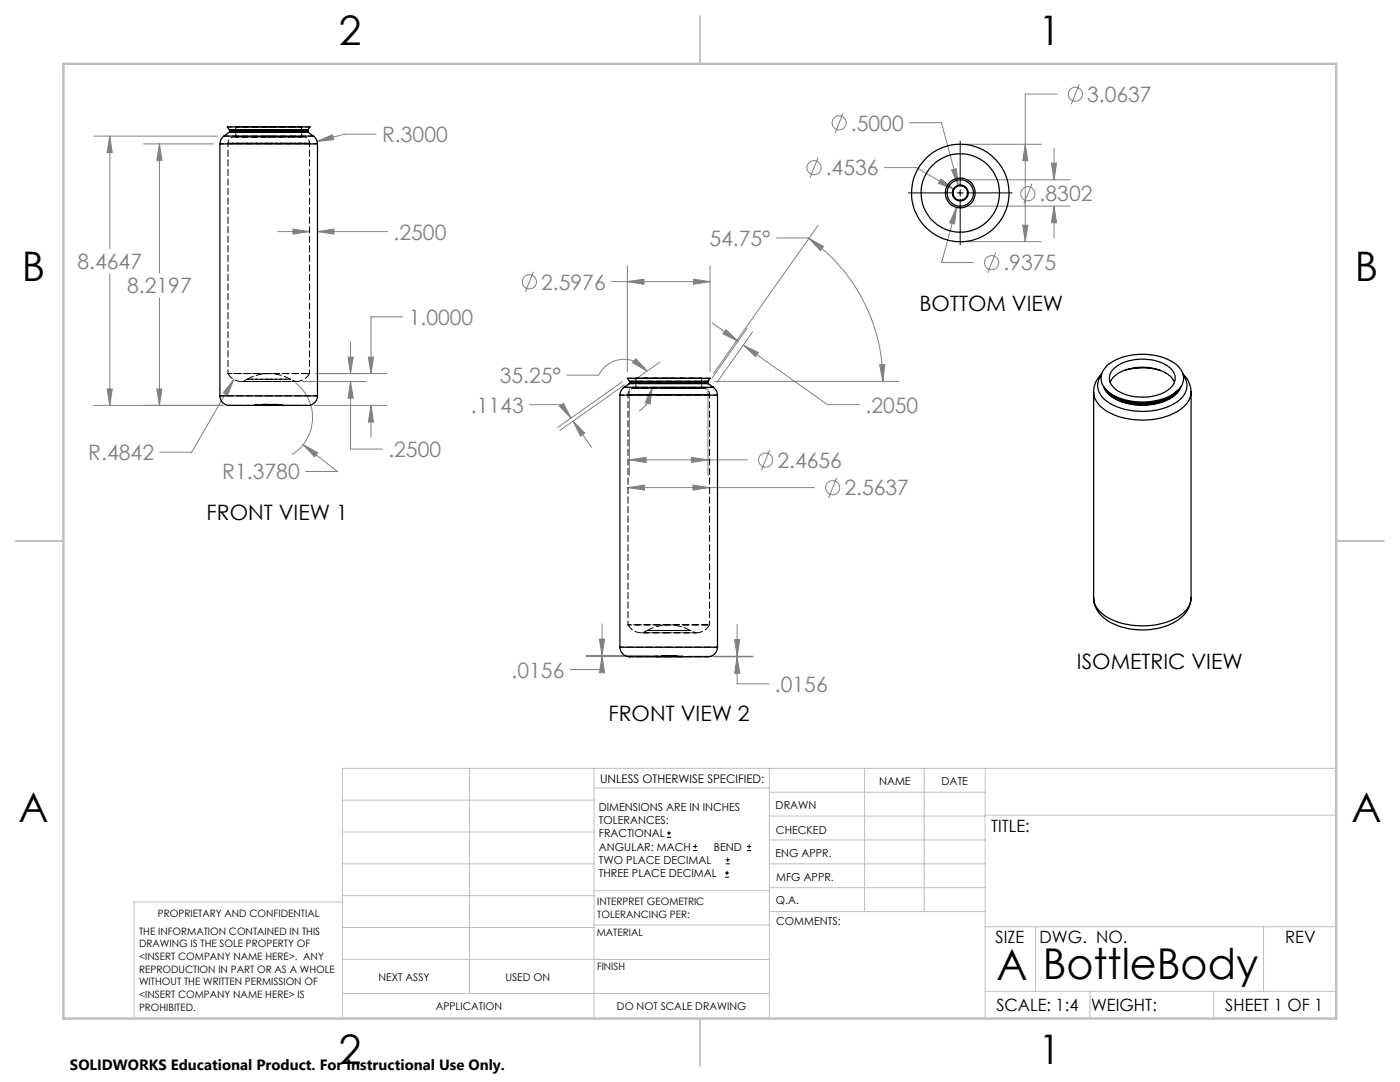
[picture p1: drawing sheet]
<svg xmlns="http://www.w3.org/2000/svg" width="279mm" height="216mm" viewBox="0 0 279 216" stroke-linecap="round" stroke-linejoin="round" font-family="sans-serif">
<g fill="none" stroke="#808080" stroke-width=".2">
<path d="M211 18.8h-6.4v29.4M215.4 16.8l-1.6 4M18.7 27.2h24.7M21.9 27.2l.5 3.2h-1zM21.9 27.2v22.4M28.6 28.7h14M31.8 28.7v25.7M31.8 28.7l.5 3.3h-1zM63.3 28.2l3.1-1.3 .2 1zM75.1 26.8h-6.4l-5.4 1.4M163.3 31.4l-1.7 4.1M168.3 22.5l-1.6 4"/>
<path d="M176.5 33.4h6.4l7.5 4.4M181.5 24.5h6.4l3.3 12.5M187.8 35.7l2.6 2.1-3.1-1.2zM189.9 33.9l1-.2 .3 3.3zM192.9 35.9h20.6M192.9 28.8h14.9M204.6 28.8l.5 3.3h-1zM206 36.7l-1.7 4M209.8 32.6h1.1l-.5 3.3zM210.4 29.5v6.4M21.9 54.7v26.2M31.8 59.5v21.4"/>
<path d="M55.4 46.2h6.4M58.5 45.7l3.3 .5-3.3 .5zM63.4 46.2l3.2-.5v1zM63.4 46.2h14M106.5 54.2l-1.7 4M122.1 56.2h19.6M125.2 56.2l3.3-.5v1zM125.2 53v21.2M138.4 55.7l3.3 .5-3.3 .5zM141.7 53v21.2M155 47.5l6.4 .1M161.4 47.6l3 1.6-.7 .8z"/>
<path d="M161.4 47.6a35.1 35.1 0 0 1 14.8 28.5M163.3 45l-20.8 29.4M190.9 41.4l-3 11h6.4M190.9 41.4l-.4 3.3-1-.3zM192.9 41.1h20.6M192.9 48.2h14.9M198.7 50.4l-1.6 4M204.1 44.9h1l-.5 3.3zM210.4 41.1v6.4M210.4 41.1l.5 3.3h-1.1zM21.4 77.6h1l-.5 3.3zM31.3 77.6h1l-.5 3.3z"/>
<path d="M46.6 75.7l-1.2 3.1-.8-.4zM46.6 75.7l-8.4 14.5h-6.3M59 76.4a8.7 8.7 0 0 1-.8 14.3M60.3 76.1h12.8M63 74.5h14.2M69.5 71.3h1l-.5 3.2zM70 76.1l.5 3.3h-1zM70 76.1v13.5h6.3M70 68.2v6.3M73.5 71.3h1l-.5 3.2zM80.4 63.2h-6.4v11.3M124.2 76.2l-12.9 9.1"/>
<path d="M124.6 76.8l-12.8 9.1M125.6 77.4v17.5M126.9 71.6l2.2 2.4-2.9-1.6zM129.1 74a5.6 5.6 0 0 0-9.6 .9h-6.4M130.1 77.3l-.3 3.3-1-.2zM130.1 77.3a5.8 5.8 0 0 1-2.5 4.7M131.7 72.2l-5.1 3.6M141.3 77.4v17.5M142.1 64.4l5.2 3.7M142.6 76.1h36.8M144.9 65.8l2.4 2.3-3-1.5zM148.3 68.9l16.9 11.9h6.3"/>
<path d="M148.3 68.9l3 1.4-.6 .9zM149.1 65.5l-7 10M150.2 66.3l-7.1 10M175.5 72.8l1.1-.1-.4 3.4zM18.7 80.9h25.8M60.5 88.7l6.8 5.4h-6.3M60.5 88.7l2.9 1.6-.6 .9zM62.7 80.9h14.5M74 80.9v6.3M74 80.9l.5 3.3h-1zM105.7 80.8h6.3l1.9 2.6M111.6 81l.9-.5 1.4 2.9z"/>
<path d="M114.4 84l3.6 5.2M114.4 84l2.3 2.4-.8 .6zM125.3 97.3h37.2M125.3 97.3l3.3-.5v1zM125.6 91.8h23.6M125.6 91.8l3.3-.5v1zM138 91.3l3.3 .5-3.3 .5zM138.3 96.8l3.3 .5-3.3 .5zM153.6 89.8l-1.6 4M167 95.3l-1.6 4M117 131h12.5M117 130.8h13.7"/>
<path d="M119.6 127.5h1l-.4 3.3zM120.2 131v2.6h-6.4M120.2 124.5v6.3M120.2 131l.4 3.2h-1zM137.4 131h12.9M142.6 131.1h7.7M146.6 127.6h1l-.5 3.4zM147.1 131.1v5.4h6.4M147.1 124.6v6.4M147.1 131.1l.5 3.2h-1z"/>
<circle cx="214.6" cy="18.8" r="1.4"/>
<circle cx="162.5" cy="33.5" r="1.41"/>
<circle cx="167.5" cy="24.5" r="1.41"/>
<circle cx="205.1" cy="38.7" r="1.41"/>
<circle cx="105.7" cy="56.2" r="1.41"/>
<circle cx="197.9" cy="52.4" r="1.41"/>
<circle cx="152.8" cy="91.8" r="1.41"/>
<circle cx="166.2" cy="97.3" r="1.41"/>
</g>
<g fill="none" stroke="#000" stroke-width=".2">
<path d="M181.3 38.5h9.1M191 38.5h1.3M191.6 28.2v9M191.6 37.9v1.2M191.6 39.8v9.1M192.9 38.5h9.1M133.1 167.1h.8M133.1 166.2h.8M133.5 165.8v.9M138.3 169.7h.8M138.3 168.9h.8M138.7 168.5v.8"/>
<path d="M144.7 175h.8M144.7 174.2h.8M144.8 172.4h.9M144.8 171.6h.9M145.1 173.8v.8M145.2 171.1v.9M149.1 169.7h.8M149.1 168.9h.8M149.5 168.5v.8"/>
</g>
<g fill="none" stroke="#c0c0c0" stroke-width=".2">
<path d="M68.3 159.7h50.3M93.7 153.3v44.9M118.6 153.3v49.9M118.6 157.2h34.9M153.5 153.3v49.9M153.5 158.1h43.1M172.5 153.3v28.6M184.4 153.3v28.6M196.6 153.3v49.9M266.7 153.3h-198.4v49.9M68.3 178.7h50.3M68.3 172.4h50.3"/>
<path d="M68.3 166h50.3M68.3 180h-41.6v23.2M118.6 177.7h35M153.5 167.6h43.1M153.5 162.8h43.1M153.5 172.4h43.1M153.5 177.1h43.1M196.6 162.7h70.1M68.3 198.2h85.2M68.3 191.4l85.2 .1M68.3 185.1h50.3M118.6 184.6h35"/>
<path d="M153.6 181.9h43M196.6 197.8h70.1M196.6 184.9h70.1M206.7 184.9v12.9M217.5 197.8v5.4M242.2 197.8v5.4M252.2 184.9v12.9"/>
</g>
<path d="M139.7 3.2v9.5M3.1 107.9h9.6M266.7 107.9h9.5M139.7 203.2v9.6" fill="none" stroke="#c0c0c0" stroke-width=".25"/>
<path d="M12.7 12.7h254v190.5h-254z" fill="none" stroke="#c0c0c0" stroke-width=".5"/>
<path d="M21.4 77.6h1l-.5 3.3zM21.9 27.2l.5 3.2h-1zM31.8 28.7l.5 3.3h-1zM31.3 77.6h1l-.5 3.3zM73.5 71.3h1l-.5 3.2zM74 80.9l.5 3.3h-1zM69.5 71.3h1l-.5 3.2zM70 76.1l.5 3.3h-1zM60.5 88.7l2.3 2.5 .6-.9zM46.6 75.7l-2 2.7 .8 .4zM58.5 45.7l3.3 .5-3.3 .5zM63.4 46.2l3.2-.5v1zM63.3 28.2l3.3-.3-.2-1zM190.9 41.4l-1.4 3 1 .3zM209.8 32.6h1.1l-.5 3.3zM210.4 41.1l.5 3.3h-1.1zM189.9 33.9l1.3 3.1-.3-3.3zM187.8 35.7l-.5 .9 3.1 1.2zM204.6 28.8l.5 3.3h-1zM204.1 44.9h1l-.5 3.3zM138.4 55.7l3.3 .5-3.3 .5zM125.2 56.2l3.3-.5v1zM138 91.3l3.3 .5-3.3 .5zM125.6 91.8l3.3-.5v1zM120.2 131l.4 3.2h-1zM119.6 127.5h1l-.4 3.3zM146.6 127.6h1l-.5 3.4zM147.1 131.1l.5 3.2h-1zM125.3 97.3l3.3-.5v1zM138.3 96.8l3.3 .5-3.3 .5zM130.1 77.3l-.3 3.3-1-.2zM126.9 71.6l2.2 2.4-2.9-1.6zM175.5 72.8l1.1-.1-.4 3.4zM161.4 47.6l3 1.6-.7 .8zM148.3 68.9l3 1.4-.6 .9zM144.9 65.8l2.4 2.3-3-1.5zM111.6 81l.9-.5 1.4 2.9zM114.4 84l2.3 2.4-.8 .6z" fill="#808080"/>
<g fill="none" stroke="#000" stroke-width=".25">
<path d="M43.9 28.7h19.5M43.9 28.7v50.3M44.7 27.2a1.85 1.85 0 0 0-.8 1.5M44.7 27.2h17.8M45.8 26.4h15.7M45.8 26.4l-1.1 .8M45.8 25.9v.1M45.8 25.9l-.4-.6h16.5l-.4 .6M45.8 25.9h15.7M45.8 26.3v.1M45.8 26.3h15.6M45.8 26h15.6"/>
<path d="M45.8 26v.3M61.4 26.3l.1 .1M61.4 26v.3M61.5 25.9l-.1 .1M61.5 26.4l1 .8M62.5 27.2a1.85 1.85 0 0 1 .9 1.5M63.4 28.7v50.3M43.9 79a2.09 2.09 0 0 0 2.6 1.9h14a2.26 2.26 0 0 0 2.9-1.9M43.9 79h19.5M123.7 78.8h19.5M123.7 78.8v50.4M124.5 77.3a1.85 1.85 0 0 0-.8 1.5"/>
<path d="M124.5 77.3h17.9M125.6 76.6h15.7M125.6 76.6l-1.1 .7M125.6 76.1l.1 .1M125.6 76.1l-.4-.6h16.5l-.4 .6M125.6 76.1h15.7M125.7 76.4l-.1 .2M125.7 76.4h15.6M125.7 76.2h15.6M125.7 76.2v.2M141.3 76.4v.2M141.3 76.2v.2"/>
<path d="M141.3 76.1v.1M141.3 76.6l1.1 .7M142.4 77.3a1.85 1.85 0 0 1 .8 1.5M143.2 78.8v50.4M218.3 78.2a5.2 5.2 0 0 0 3.5 4.4 15 15 0 0 0 13.8-.9 4.5 4.5 0 0 0 2.1-3.5M218.3 78.2v41.1M219.8 74.9a3.5 3.5 0 0 0 1.1 5.1 13.4 13.4 0 0 0 14.3 0 3.5 3.5 0 0 0 .9-5.1M219.9 74.6a4.8 4.8 0 0 0-1.6 3.6M220.2 77.1a6 6 0 0 0 4.9 3.4 11.4 11.4 0 0 0 9.6-1.8l.5-.6 .5-1M220.4 77.4a7.5 7.5 0 0 0 6.4 3.3 10.4 10.4 0 0 0 7.8-2.1l.9-1.2M220.8 77.8a10 10 0 0 0 8.5 2.6 8.9 8.9 0 0 0 5.8-2.6M220.9 77.9a9.9 9.9 0 0 0 8.7 2.5 8.4 8.4 0 0 0 5.5-2.5"/>
<path d="M220.9 73a12.2 12.2 0 0 1 12-1.4 4.7 4.7 0 0 1 3.3 3.9 4.4 4.4 0 0 1-2.9 3.6 12.7 12.7 0 0 1-12.1-.9 3.2 3.2 0 0 1-.3-5.2zM221.5 76.3a5.7 5.7 0 0 1 4.8-2.9 8.9 8.9 0 0 1 7.6 2l.5 .9M222.2 73.6a9.4 9.4 0 0 1 8.7-1.5 4.5 4.5 0 0 1 3.6 3.1 3.5 3.5 0 0 1-2.5 3.3 10 10 0 0 1-9.6-1.1 2.49 2.49 0 0 1-.2-3.8zM224.4 73.9a13.9 13.9 0 0 1 7.1 0M236.1 74.6a5.4 5.4 0 0 1 1.6 3.6M237.7 78.2v41.1M218.3 119.3a6.1 6.1 0 0 0 4.3 5.3 13.4 13.4 0 0 0 13.2-1.4 5.3 5.3 0 0 0 1.9-3.9M218.3 119.3a5.2 5.2 0 0 0 3.5 4.3 15 15 0 0 0 13.8-.8 4.5 4.5 0 0 0 2.1-3.5M123.7 129.2a2.26 2.26 0 0 0 2.9 1.9h11.4a13.1 13.1 0 0 0 4.1-.3l.9-.8 .2-.8M123.7 129.2h19.5"/>
<circle cx="191.6" cy="38.5" r="7.8"/>
<circle cx="191.6" cy="38.5" r="9.7"/>
<circle cx="191.6" cy="38.5" r="1.44"/>
<circle cx="191.6" cy="38.5" r="2.98"/>
<circle cx="191.7" cy="38.5" r="2.64"/>
<circle cx="191.7" cy="38.5" r="1.58"/>
</g>
<g fill="none" stroke="#000" stroke-width=".2" stroke-dasharray="1.3 .6" stroke-dashoffset=".5">
<path d="M43.9 28.7h9.7M45.5 28.6v45.9M45.8 26.4h7.8M45.8 26h7.8M53.6 28.7h9.8M53.6 26.4h7.9M53.6 26.3h-7.8M53.6 26h7.8M61.4 26.3h-7.8M43.9 79h9.7M53.1 74.5h8.7h-16.3h7.6M53.6 79h9.8"/>
<path d="M61.8 74.5v-45.9M123.7 78.8h9.8M125.3 78.7v46M125.6 76.5h7.9M125.7 76.1h7.8M133.5 78.8h9.7M133.5 76.5h7.8M133.5 76.4h-7.8M133.5 76.1h7.8M141.3 76.4h-7.8M45.8 80.9h7.8M53.6 80.9h7.9"/>
<path d="M123.7 129.1h9.8M125.6 131h7.9M132.9 124.7h8.7h-16.3h7.6M133.5 131h7.8M133.5 129.1h9.7M141.6 124.7v-46"/>
</g>
<path d="M45.4 25.3h8.2M53.6 25.3h8.3M62.6 27.1h-17.9M125.2 75.5h8.3M133.5 75.5h8.2M142.4 77.3h-17.9M53.6 80.8h1.6h-3.1h1.5M133.5 130.9h1.6h-3.2h1.6" fill="none" stroke="#000" stroke-width=".2" stroke-dasharray="1.3 .6" stroke-dashoffset=".3"/>
<g fill="none" stroke="#000" stroke-width=".2" stroke-dasharray="1.3 .6" stroke-dashoffset=".6">
<path d="M46.8 27.3a1.27 1.27 0 0 0-1.3 1.3M47.1 25.3v2M53.6 28.6h8.2h-16.3h8.1M60.2 27.3v-2M61.8 28.6a1.27 1.27 0 0 0-1.3-1.3M49.3 75.7l-1.1 .4M53.6 75.7h4.4h-8.7h4.3M59.1 76.1l-1.1-.4M126.6 77.5a1.27 1.27 0 0 0-1.3 1.2M126.9 75.5v2M133.5 78.7h8.1h-16.3h8.2M140 77.5v-2"/>
<path d="M141.6 78.7a1.27 1.27 0 0 0-1.3-1.2M53.4 80.7h1.7h-2.9h1.2M129.2 125.8l-1.2 .5M133.2 130.8h1.7h-2.9h1.2M133.5 125.8h4.3h-8.6h4.3M138.9 126.3l-1.1-.5"/>
</g>
<path d="M53.1 27.3h7.4h-13.7h6.3M53.2 76.1h5.9h-10.9h5M132.9 77.5h7.4h-13.7h6.3M133 126.3h5.9h-10.9h5" fill="none" stroke="#000" stroke-width=".2" stroke-dasharray="1.3 .6" stroke-dashoffset=".2"/>
<path d="M53.6 27.3h6.6h-13.1h6.5M53.6 25.3h6.6h-13.1h6.5M45.5 74.5a3.1 3.1 0 0 0 2.7 1.6M58 75.7a8.8 8.8 0 0 0-8.7 0M59.1 76.1a3.1 3.1 0 0 0 2.7-1.6M133.5 77.5h6.5h-13.1h6.6M133.5 75.5h6.5h-13.1h6.6M125.3 124.7a3.1 3.1 0 0 0 2.7 1.6M137.8 125.8a8.8 8.8 0 0 0-8.6 0M138.9 126.3a3.1 3.1 0 0 0 2.7-1.6" fill="none" stroke="#000" stroke-width=".2" stroke-dasharray="1.3 .6" stroke-dashoffset="-.1"/>
<path d="M53.3 80.8h3h-5.3h2.3M133.1 130.9h3h-5.3h2.3" fill="none" stroke="#000" stroke-width=".2" stroke-dasharray="1.3 .6" stroke-dashoffset=".1"/>
<path d="M61.5 25.9h-15.7M141.3 76.1h-15.7M53.6 80.9h3h-5.9h2.9M133.5 131h2.9h-5.9h3" fill="none" stroke="#000" stroke-width=".2" stroke-dasharray="1.3 .6" stroke-dashoffset=".4"/>
<path d="M51 80.8l-.3 .1M52.2 80.7l-.1 .1M55.2 80.8l-.1-.1M56.6 80.9l-.3-.1M130.8 130.9l-.3 .1M132 130.8l-.1 .1M135.1 130.9l-.2-.1M136.4 131l-.3-.1" fill="none" stroke="#000" stroke-width=".2" stroke-dasharray="1.3 .6"/>
<g font-size="8.5">
<text x="198.9" y="195.5">A</text>
<text x="208.1" y="195.4">BottleBody</text>
</g>
<g font-size="8.1">
<text x="67.6" y="8.9">2</text>
<text x="207.3" y="8.9">1</text>
<text x="4.4" y="56.2">B</text>
<text x="270.4" y="56.2">B</text>
<text x="3.7" y="164.1">A</text>
<text x="269.7" y="164.1">A</text>
<text x="67.6" y="212.4">2</text>
<text x="207.3" y="212.4">1</text>
</g>
<g font-size="4.2" fill="#808080">
<text x="216.9" y="20.3">3.0637</text>
<text x="76.3" y="28.3">R.3000</text>
<text x="169.8" y="26">.5000</text>
<text x="164.8" y="35">.4536</text>
<text x="207.5" y="40.2">.8302</text>
<text x="78.5" y="47.8">.2500</text>
<text x="15.5" y="53.7">8.4647</text>
<text x="141.6" y="49.1">54.75°</text>
<text x="200.2" y="54">.9375</text>
<text x="25.4" y="58.5">8.2197</text>
<text x="108" y="57.8">2.5976</text>
<text x="81.6" y="64.8">1.0000</text>
<text x="99.7" y="76.4">35.25°</text>
<text x="94" y="82.3">.1143</text>
<text x="172.7" y="82.3">.2050</text>
<text x="17.6" y="91.8">R.4842</text>
<text x="44.4" y="95.7">R1.3780</text>
<text x="77.5" y="91.2">.2500</text>
<text x="155.1" y="93.3">2.4656</text>
<text x="168.5" y="98.9">2.5637</text>
<text x="102.1" y="135.2">.0156</text>
<text x="154.7" y="138">.0156</text>
</g>
<g font-size="4.2">
<text x="183.5" y="62.1">BOTTOM VIEW</text>
<text x="41.2" y="103.8">FRONT VIEW 1</text>
<text x="214.9" y="133.5">ISOMETRIC VIEW</text>
<text x="121.4" y="144">FRONT VIEW 2</text>
</g>
<g font-size="3.4">
<text x="197.8" y="166">TITLE:</text>
<text x="198.7" y="188.1">SIZE</text>
<text x="207.5" y="188.1">DWG. NO.</text>
<text x="256.5" y="188.2">REV</text>
<text x="198.8" y="201.7">SCALE: 1:4</text>
<text x="217.7" y="201.8">WEIGHT:</text>
<text x="244.5" y="201.7">SHEET 1 OF 1</text>
</g>
<text font-size="3" x="14" y="213.5">SOLIDWORKS Educational Product. For Instructional Use Only.</text>
<text font-size="2.4" x="119.8" y="156.2">UNLESS OTHERWISE SPECIFIED:</text>
<g font-size="2.2">
<text x="119.5" y="161.8">DIMENSIONS ARE IN INCHES</text>
<text x="154.8" y="161.4">DRAWN</text>
<text x="175.4" y="156.6">NAME</text>
<text x="187.9" y="156.7">DATE</text>
<text x="119.5" y="164.4">TOLERANCES:</text>
<text x="119.5" y="167.1">FRACTIONAL</text>
<text x="154.9" y="166.3">CHECKED</text>
<text x="119.5" y="169.7">ANGULAR: MACH</text>
<text x="119.5" y="172.4">TWO PLACE DECIMAL</text>
<text x="142.5" y="169.7">BEND</text>
<text x="154.8" y="171">ENG APPR.</text>
<text x="119.5" y="175">THREE PLACE DECIMAL</text>
<text x="154.9" y="175.7">MFG APPR.</text>
<text x="154.9" y="180.4">Q.A.</text>
<text x="154.9" y="184.6">COMMENTS:</text>
</g>
<g font-size="2.1">
<text x="75.5" y="195.7">NEXT ASSY</text>
<text x="100.9" y="195.7">USED ON</text>
<text x="86.9" y="201.5">APPLICATION</text>
<text x="123.1" y="201.6">DO NOT SCALE DRAWING</text>
</g>
<g font-size="2">
<text x="31.5" y="182.9">PROPRIETARY AND CONFIDENTIAL</text>
<text x="119.2" y="180.6">INTERPRET GEOMETRIC</text>
<text x="119.2" y="183.1">TOLERANCING PER:</text>
<text x="27.8" y="186.5">THE INFORMATION CONTAINED IN THIS</text>
<text x="27.8" y="189">DRAWING IS THE SOLE PROPERTY OF</text>
<text x="27.8" y="191.6">&lt;INSERT COMPANY NAME HERE&gt;. ANY</text>
<text x="119.1" y="186.7">MATERIAL</text>
<text x="27.8" y="194.1">REPRODUCTION IN PART OR AS A WHOLE</text>
<text x="27.8" y="196.6">WITHOUT THE WRITTEN PERMISSION OF</text>
<text x="119.1" y="193.5">FINISH</text>
<text x="27.8" y="199.1">&lt;INSERT COMPANY NAME HERE&gt; IS</text>
<text x="27.8" y="201.7">PROHIBITED.</text>
</g>
</svg>
